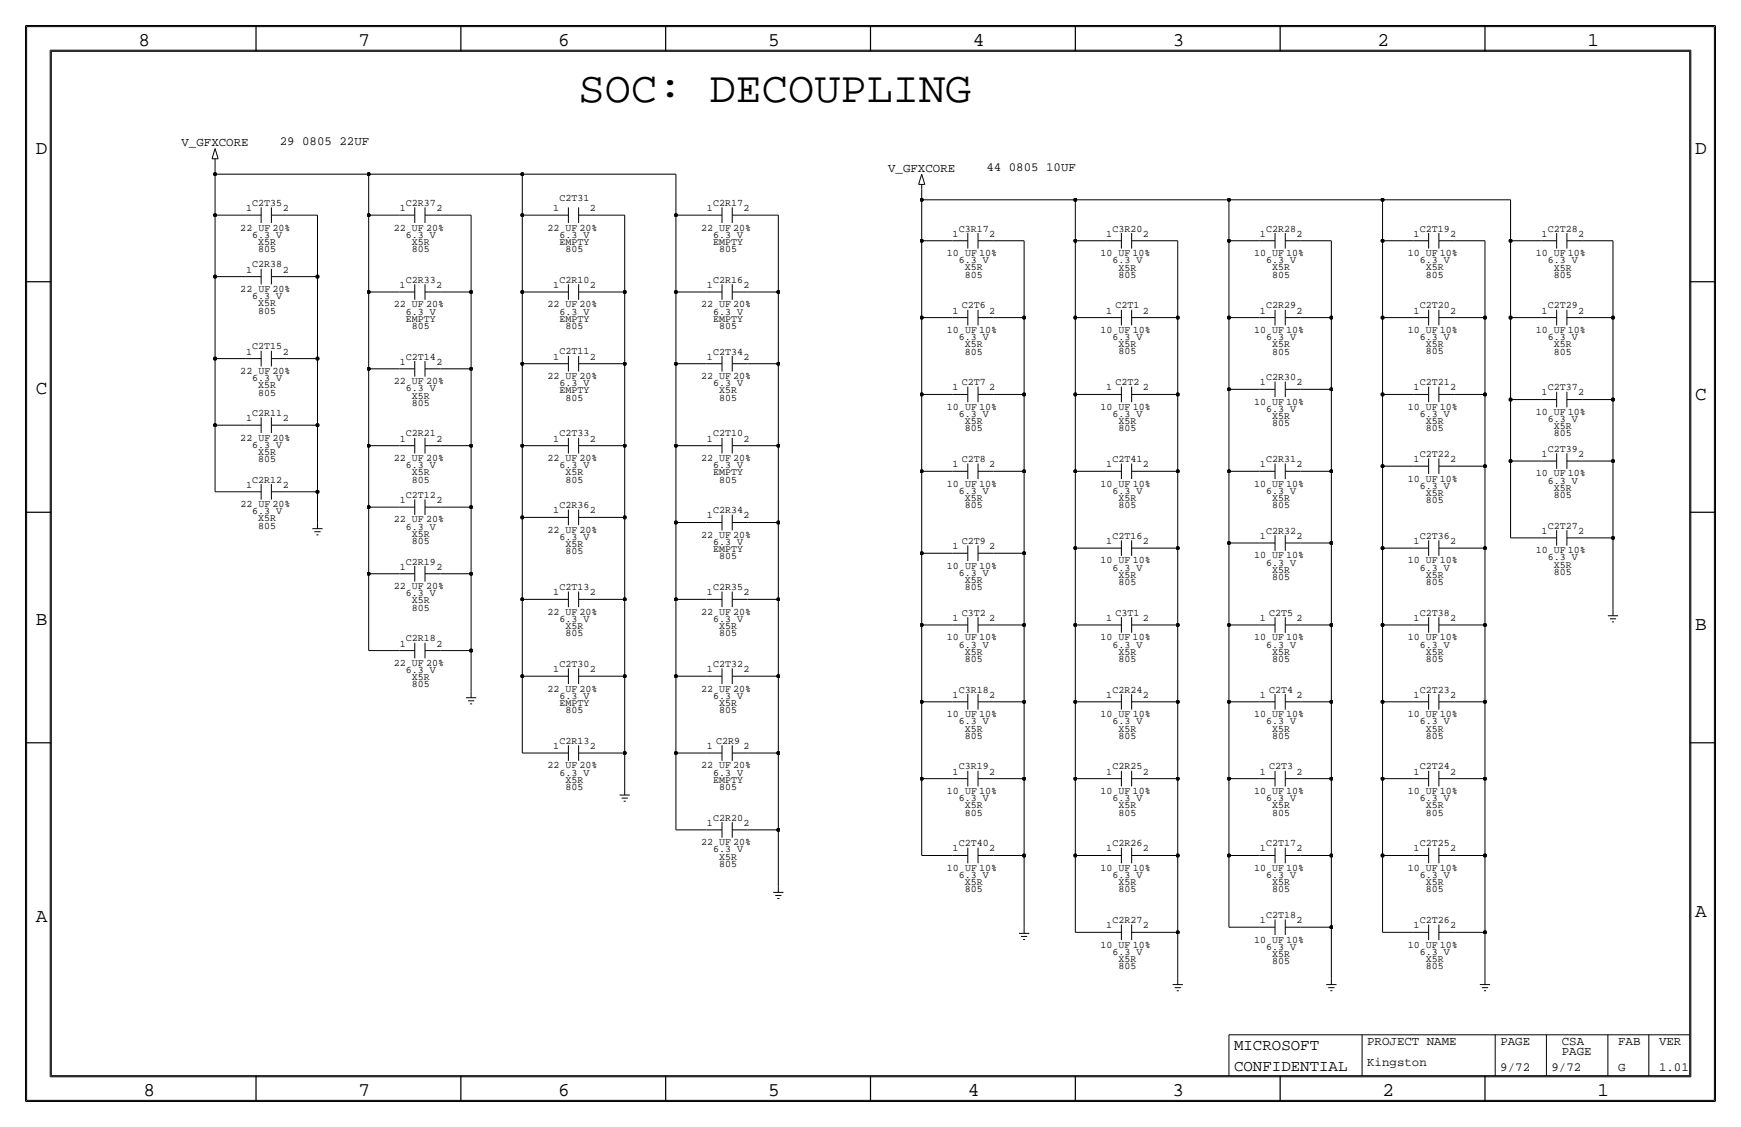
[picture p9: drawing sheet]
<svg xmlns="http://www.w3.org/2000/svg" width="432mm" height="279mm" viewBox="0 0 432 279" stroke-linecap="round" stroke-linejoin="round" font-family="sans-serif">
<!-- layer: Nets -->
<g fill="none" stroke="#000" stroke-width=".25">
<path d="M53.3 40.6v2.6zM53.3 43.2h38.1zM53.3 43.2v10.1zM53.3 53.3h7.7zM53.3 53.3v15.3zM71.1 53.3h7.6zM78.7 53.3v15.3zM91.4 53.3h7.7zM91.4 43.2v10.1zM91.4 53.3v19.1zM91.4 43.2h38.1zM109.2 53.3h7.6z"/>
<path d="M116.8 53.3v19.1zM129.5 53.3h7.7zM129.5 43.2h38.1zM129.5 43.2v10.1zM129.5 53.3v19.1zM147.3 53.3h7.6zM154.9 53.3v19.1zM167.6 53.3h7.7zM167.6 43.2v10.1zM167.6 53.3v19.1zM185.4 53.3h7.6zM193 53.3v19.1z"/>
<path d="M228.6 47v2.5zM228.6 49.5h38.1zM228.6 49.5v10.2zM228.6 59.7h7.6zM228.6 59.7v19zM246.4 59.7h7.6zM254 59.7v19zM266.7 49.5h38.1zM266.7 49.5v10.2zM266.7 59.7h7.6zM266.7 59.7v19zM284.5 59.7h7.6z"/>
<path d="M292.1 59.7v19zM304.8 59.7h7.6zM304.8 49.5h38.1zM304.8 49.5v10.2zM304.8 59.7v19zM322.6 59.7h7.6zM330.2 59.7v19zM342.9 59.7h7.6zM342.9 49.5h31.7zM342.9 49.5v10.2zM342.9 59.7v19zM360.7 59.7h7.6z"/>
<path d="M368.3 59.7v19zM374.6 59.7h7.7zM374.6 49.5v10.2zM374.6 59.7v19zM392.4 59.7h7.7zM400 59.7v19zM53.3 68.6v20.3zM53.3 68.6h7.7zM71.1 68.6h7.6zM78.7 68.6v20.3zM91.4 72.4h7.7zM91.4 72.4v19z"/>
<path d="M109.2 72.4h7.6zM116.8 72.4v19zM129.5 72.4h7.7zM129.5 72.4v17.8zM147.3 72.4h7.6zM154.9 72.4v17.8zM167.6 72.4h7.7zM167.6 72.4v17.8zM185.4 72.4h7.6zM193 72.4v17.8zM228.6 78.7h7.6zM228.6 78.7v19.1z"/>
<path d="M246.4 78.7h7.6zM254 78.7v19.1zM266.7 78.7h7.6zM266.7 78.7v19.1zM284.5 78.7h7.6zM292.1 78.7v19.1zM304.8 78.7h7.6zM304.8 78.7v17.8zM322.6 78.7h7.6zM330.2 78.7v17.8zM342.9 78.7h7.6zM342.9 78.7v19.1z"/>
<path d="M360.7 78.7h7.6zM368.3 78.7v19.1zM374.6 78.7h7.7zM374.6 78.7v20.4zM392.4 78.7h7.7zM400 78.7v20.4zM53.3 88.9h7.7zM53.3 88.9v16.5zM71.1 88.9h7.6zM78.7 88.9v16.5zM91.4 91.4h7.7zM91.4 91.4v19.1z"/>
<path d="M109.2 91.4h7.6zM116.8 91.4v19.1zM129.5 90.2h7.7zM129.5 90.2v20.3zM147.3 90.2h7.6zM154.9 90.2v20.3zM167.6 90.2h7.7zM167.6 90.2v20.3zM185.4 90.2h7.6zM193 90.2v20.3zM228.6 97.8h7.6zM228.6 97.8v19z"/>
<path d="M246.4 97.8h7.6zM254 97.8v19zM266.7 97.8h7.6zM266.7 97.8v19zM284.5 97.8h7.6zM292.1 97.8v19zM304.8 96.5h7.6zM304.8 96.5v20.3zM322.6 96.5h7.6zM330.2 96.5v20.3zM342.9 97.8h7.6zM342.9 97.8v17.8z"/>
<path d="M360.7 97.8h7.6zM368.3 97.8v17.8zM374.6 99.1h7.7zM374.6 99.1v15.2zM392.4 99.1h7.7zM400 99.1v15.2zM53.3 105.4v16.5zM53.3 105.4h7.7zM71.1 105.4h7.6zM78.7 105.4v16.5zM91.4 110.5h7.7zM91.4 110.5v15.2z"/>
<path d="M109.2 110.5h7.6zM116.8 110.5v15.2zM129.5 110.5h7.7zM129.5 110.5v17.8zM147.3 110.5h7.6zM154.9 110.5v17.8zM167.6 110.5h7.7zM167.6 110.5v19zM185.4 110.5h7.6zM193 110.5v19zM228.6 116.8h7.6zM228.6 116.8v20.4z"/>
<path d="M246.4 116.8h7.6zM254 116.8v20.4zM266.7 116.8h7.6zM266.7 116.8v19.1zM284.5 116.8h7.6zM292.1 116.8v19.1zM304.8 116.8h7.6zM304.8 116.8v17.8zM322.6 116.8h7.6zM330.2 116.8v17.8zM342.9 115.6h7.6zM342.9 115.6v20.3z"/>
<path d="M360.7 115.6h7.6zM368.3 115.6v20.3zM374.6 114.3h7.7zM374.6 114.3v19zM392.4 114.3h7.7zM400 114.3v19zM53.3 121.9h7.7zM71.1 121.9h7.6zM78.7 121.9v7.6zM91.4 125.7h7.7zM91.4 125.7v16.5zM109.2 125.7h7.6z"/>
<path d="M116.8 125.7v16.5zM129.5 128.3h7.7zM129.5 128.3v20.3zM147.3 128.3h7.6zM154.9 128.3v20.3zM167.6 129.5h7.7zM167.6 129.5v19.1zM185.4 129.5h7.6zM193 129.5v19.1zM228.6 137.2h7.6zM228.6 137.2v17.7zM246.4 137.2h7.6z"/>
<path d="M254 137.2v17.7zM266.7 135.9h7.6zM266.7 135.9v19zM284.5 135.9h7.6zM292.1 135.9v19zM304.8 134.6h7.6zM304.8 134.6v20.3zM322.6 134.6h7.6zM330.2 134.6v20.3zM342.9 135.9h7.6zM342.9 135.9v19zM360.7 135.9h7.6z"/>
<path d="M368.3 135.9v19zM374.6 133.3h7.7zM392.4 133.3h7.7zM400 133.3v17.8zM91.4 142.2h7.7zM91.4 142.2v19.1zM109.2 142.2h7.6zM116.8 142.2v19.1zM129.5 148.6h7.7zM129.5 148.6v19zM147.3 148.6h7.6zM154.9 148.6v19z"/>
<path d="M167.6 148.6h7.7zM167.6 148.6v19zM185.4 148.6h7.6zM193 148.6v19zM228.6 154.9h7.6zM228.6 154.9v19.1zM246.4 154.9h7.6zM254 154.9v19.1zM266.7 154.9h7.6zM266.7 154.9v19.1zM284.5 154.9h7.6zM292.1 154.9v19.1z"/>
<path d="M304.8 154.9h7.6zM304.8 154.9v19.1zM322.6 154.9h7.6zM330.2 154.9v19.1zM342.9 154.9h7.6zM342.9 154.9v19.1zM360.7 154.9h7.6zM368.3 154.9v19.1zM91.4 161.3h7.7zM109.2 161.3h7.6zM116.8 161.3v10.2zM129.5 167.6h7.7z"/>
<path d="M129.5 167.6v19.1zM147.3 167.6h7.6zM154.9 167.6v19.1zM167.6 167.6h7.7zM167.6 167.6v19.1zM185.4 167.6h7.6zM193 167.6v19.1zM228.6 174h7.6zM228.6 174v19zM246.4 174h7.6zM254 174v19zM266.7 174h7.6z"/>
<path d="M266.7 174v19zM284.5 174h7.6zM292.1 174v19zM304.8 174h7.6zM304.8 174v19zM322.6 174h7.6zM330.2 174v19zM342.9 174h7.6zM342.9 174v19zM360.7 174h7.6zM368.3 174v19zM129.5 186.7h7.7z"/>
<path d="M147.3 186.7h7.6zM154.9 186.7v8.9zM167.6 186.7h7.7zM167.6 186.7v19zM185.4 186.7h7.6zM193 186.7v19zM228.6 193h7.6zM228.6 193v19.1zM246.4 193h7.6zM254 193v19.1zM266.7 193h7.6zM266.7 193v19.1z"/>
<path d="M284.5 193h7.6zM292.1 193v19.1zM304.8 193h7.6zM304.8 193v19.1zM322.6 193h7.6zM330.2 193v19.1zM342.9 193h7.6zM342.9 193v19.1zM360.7 193h7.6zM368.3 193v19.1zM167.6 205.7h7.7zM185.4 205.7h7.6z"/>
<path d="M193 205.7v14zM228.6 212.1h7.6zM246.4 212.1h7.6zM254 212.1v17.8zM266.7 212.1h7.6zM266.7 212.1v19zM284.5 212.1h7.6zM292.1 212.1v19zM304.8 212.1h7.6zM304.8 212.1v17.8zM322.6 212.1h7.6zM330.2 212.1v17.8z"/>
<path d="M342.9 212.1h7.6zM342.9 212.1v19zM360.7 212.1h7.6zM368.3 212.1v19zM266.7 231.1h7.6zM284.5 231.1h7.6zM292.1 231.1v11.5zM304.8 229.9h7.6zM322.6 229.9h7.6zM330.2 229.9v12.7zM342.9 231.1h7.6zM360.7 231.1h7.6z"/>
<path d="M368.3 231.1v11.5z"/>
</g>
<g fill="#000" stroke="#000" stroke-width=".25">
<circle cx="53.3" cy="43.2" r=".41"/>
<circle cx="53.3" cy="53.3" r=".41"/>
<circle cx="91.4" cy="43.2" r=".41"/>
<circle cx="91.4" cy="53.3" r=".41"/>
<circle cx="129.5" cy="43.2" r=".41"/>
<circle cx="129.5" cy="53.3" r=".41"/>
<circle cx="167.6" cy="53.3" r=".41"/>
<circle cx="228.6" cy="59.7" r=".41"/>
<circle cx="228.6" cy="49.5" r=".41"/>
<circle cx="266.7" cy="49.5" r=".41"/>
<circle cx="266.7" cy="59.7" r=".41"/>
<circle cx="304.8" cy="49.5" r=".41"/>
<circle cx="304.8" cy="59.7" r=".41"/>
<circle cx="342.9" cy="49.5" r=".41"/>
<circle cx="342.9" cy="59.7" r=".41"/>
<circle cx="374.6" cy="59.7" r=".41"/>
<circle cx="53.3" cy="68.6" r=".41"/>
<circle cx="78.7" cy="68.6" r=".41"/>
<circle cx="91.4" cy="72.4" r=".41"/>
<circle cx="116.8" cy="72.4" r=".41"/>
<circle cx="129.5" cy="72.4" r=".41"/>
<circle cx="154.9" cy="72.4" r=".41"/>
<circle cx="167.6" cy="72.4" r=".41"/>
<circle cx="193" cy="72.4" r=".41"/>
<circle cx="228.6" cy="78.7" r=".41"/>
<circle cx="254" cy="78.7" r=".41"/>
<circle cx="266.7" cy="78.7" r=".41"/>
<circle cx="292.1" cy="78.7" r=".41"/>
<circle cx="304.8" cy="78.7" r=".41"/>
<circle cx="330.2" cy="78.7" r=".41"/>
<circle cx="342.9" cy="78.7" r=".41"/>
<circle cx="368.3" cy="78.7" r=".41"/>
<circle cx="374.6" cy="78.7" r=".41"/>
<circle cx="400" cy="78.7" r=".41"/>
<circle cx="53.3" cy="88.9" r=".41"/>
<circle cx="78.7" cy="88.9" r=".41"/>
<circle cx="91.4" cy="91.4" r=".41"/>
<circle cx="116.8" cy="91.4" r=".41"/>
<circle cx="129.5" cy="90.2" r=".41"/>
<circle cx="154.9" cy="90.2" r=".41"/>
<circle cx="167.6" cy="90.2" r=".41"/>
<circle cx="193" cy="90.2" r=".41"/>
<circle cx="228.6" cy="97.8" r=".41"/>
<circle cx="254" cy="97.8" r=".41"/>
<circle cx="266.7" cy="97.8" r=".41"/>
<circle cx="292.1" cy="97.8" r=".41"/>
<circle cx="304.8" cy="96.5" r=".41"/>
<circle cx="330.2" cy="96.5" r=".41"/>
<circle cx="342.9" cy="97.8" r=".41"/>
<circle cx="368.3" cy="97.8" r=".41"/>
<circle cx="374.6" cy="99.1" r=".41"/>
<circle cx="400" cy="99.1" r=".41"/>
<circle cx="53.3" cy="105.4" r=".41"/>
<circle cx="78.7" cy="105.4" r=".41"/>
<circle cx="91.4" cy="110.5" r=".41"/>
<circle cx="116.8" cy="110.5" r=".41"/>
<circle cx="129.5" cy="110.5" r=".41"/>
<circle cx="154.9" cy="110.5" r=".41"/>
<circle cx="167.6" cy="110.5" r=".41"/>
<circle cx="193" cy="110.5" r=".41"/>
<circle cx="228.6" cy="116.8" r=".41"/>
<circle cx="254" cy="116.8" r=".41"/>
<circle cx="266.7" cy="116.8" r=".41"/>
<circle cx="292.1" cy="116.8" r=".41"/>
<circle cx="304.8" cy="116.8" r=".41"/>
<circle cx="330.2" cy="116.8" r=".41"/>
<circle cx="342.9" cy="115.6" r=".41"/>
<circle cx="368.3" cy="115.6" r=".41"/>
<circle cx="374.6" cy="114.3" r=".41"/>
<circle cx="400" cy="114.3" r=".41"/>
<circle cx="78.7" cy="121.9" r=".41"/>
<circle cx="91.4" cy="125.7" r=".41"/>
<circle cx="116.8" cy="125.7" r=".41"/>
<circle cx="129.5" cy="128.3" r=".41"/>
<circle cx="154.9" cy="128.3" r=".41"/>
<circle cx="167.6" cy="129.5" r=".41"/>
<circle cx="193" cy="129.5" r=".41"/>
<circle cx="228.6" cy="137.2" r=".41"/>
<circle cx="254" cy="137.2" r=".41"/>
<circle cx="266.7" cy="135.9" r=".41"/>
<circle cx="292.1" cy="135.9" r=".41"/>
<circle cx="304.8" cy="134.6" r=".41"/>
<circle cx="330.2" cy="134.6" r=".41"/>
<circle cx="342.9" cy="135.9" r=".41"/>
<circle cx="368.3" cy="135.9" r=".41"/>
<circle cx="400" cy="133.4" r=".41"/>
<circle cx="91.4" cy="142.2" r=".41"/>
<circle cx="116.8" cy="142.2" r=".41"/>
<circle cx="129.5" cy="148.6" r=".41"/>
<circle cx="154.9" cy="148.6" r=".41"/>
<circle cx="167.6" cy="148.6" r=".41"/>
<circle cx="193" cy="148.6" r=".41"/>
<circle cx="228.6" cy="154.9" r=".41"/>
<circle cx="254" cy="154.9" r=".41"/>
<circle cx="266.7" cy="154.9" r=".41"/>
<circle cx="292.1" cy="154.9" r=".41"/>
<circle cx="304.8" cy="154.9" r=".41"/>
<circle cx="330.2" cy="154.9" r=".41"/>
<circle cx="342.9" cy="154.9" r=".41"/>
<circle cx="368.3" cy="154.9" r=".41"/>
<circle cx="116.8" cy="161.3" r=".41"/>
<circle cx="129.5" cy="167.6" r=".41"/>
<circle cx="154.9" cy="167.6" r=".41"/>
<circle cx="167.6" cy="167.6" r=".41"/>
<circle cx="193" cy="167.6" r=".41"/>
<circle cx="228.6" cy="174" r=".41"/>
<circle cx="254" cy="174" r=".41"/>
<circle cx="266.7" cy="174" r=".41"/>
<circle cx="292.1" cy="174" r=".41"/>
<circle cx="304.8" cy="174" r=".41"/>
<circle cx="330.2" cy="174" r=".41"/>
<circle cx="342.9" cy="174" r=".41"/>
<circle cx="368.3" cy="174" r=".41"/>
<circle cx="154.9" cy="186.7" r=".41"/>
<circle cx="167.6" cy="186.7" r=".41"/>
<circle cx="193" cy="186.7" r=".41"/>
<circle cx="228.6" cy="193" r=".41"/>
<circle cx="254" cy="193" r=".41"/>
<circle cx="266.7" cy="193" r=".41"/>
<circle cx="292.1" cy="193" r=".41"/>
<circle cx="304.8" cy="193" r=".41"/>
<circle cx="330.2" cy="193" r=".41"/>
<circle cx="342.9" cy="193" r=".41"/>
<circle cx="368.3" cy="193" r=".41"/>
<circle cx="193" cy="205.7" r=".41"/>
<circle cx="254" cy="212.1" r=".41"/>
<circle cx="266.7" cy="212.1" r=".41"/>
<circle cx="292.1" cy="212.1" r=".41"/>
<circle cx="304.8" cy="212.1" r=".41"/>
<circle cx="330.2" cy="212.1" r=".41"/>
<circle cx="342.9" cy="212.1" r=".41"/>
<circle cx="368.3" cy="212.1" r=".41"/>
<circle cx="292.1" cy="231.1" r=".41"/>
<circle cx="330.2" cy="229.9" r=".41"/>
<circle cx="368.3" cy="231.1" r=".41"/>
</g>
<!-- layer: Components -->
<g fill="none" stroke="#000" stroke-width=".25">
<path d="M52.6 39.4h1.5zM53.3 36.8l-.7 2.6zM53.3 39.4v1.2zM53.3 36.8l.8 2.6zM61 53.3h3.8zM64.8 51.4v3.9zM67.3 53.3h3.8zM67.3 51.4v3.9zM99.1 53.3h3.8zM102.9 51.4v3.9zM105.4 53.3h3.8zM105.4 51.4v3.9z"/>
<path d="M137.2 53.3h3.8zM141 51.4v3.9zM143.5 53.3h3.8zM143.5 51.4v3.9zM175.3 53.3h3.8zM179.1 51.4v3.9zM181.6 53.3h3.8zM181.6 51.4v3.9zM227.8 45.7h1.6zM228.6 43.2l-.8 2.5zM228.6 45.7v1.3zM228.6 43.2l.8 2.5z"/>
<path d="M236.2 59.7h3.8zM240 57.8v3.8zM242.6 59.7h3.8zM242.6 57.8v3.8zM274.3 59.7h3.8zM278.1 57.8v3.8zM280.7 59.7h3.8zM280.7 57.8v3.8zM312.4 59.7h3.8zM316.2 57.8v3.8zM318.8 59.7h3.8zM318.8 57.8v3.8z"/>
<path d="M350.5 59.7h3.8zM354.3 57.8v3.8zM356.9 59.7h3.8zM356.9 57.8v3.8zM382.3 59.7h3.8zM386.1 57.8v3.8zM388.6 59.7h3.8zM388.6 57.8v3.8zM61 68.6h3.8zM64.8 66.6v3.9zM67.3 68.6h3.8zM67.3 66.6v3.9z"/>
<path d="M99.1 72.4h3.8zM102.9 70.5v3.8zM105.4 72.4h3.8zM105.4 70.5v3.8zM137.2 72.4h3.8zM141 70.5v3.8zM143.5 72.4h3.8zM143.5 70.5v3.8zM175.3 72.4h3.8zM179.1 70.5v3.8zM181.6 72.4h3.8zM181.6 70.5v3.8z"/>
<path d="M236.2 78.7h3.8zM240 76.8v3.9zM242.6 78.7h3.8zM242.6 76.8v3.9zM274.3 78.7h3.8zM278.1 76.8v3.9zM280.7 78.7h3.8zM280.7 76.8v3.9zM312.4 78.7h3.8zM316.2 76.8v3.9zM318.8 78.7h3.8zM318.8 76.8v3.9z"/>
<path d="M350.5 78.7h3.8zM354.3 76.8v3.9zM356.9 78.7h3.8zM356.9 76.8v3.9zM382.3 78.7h3.8zM386.1 76.8v3.9zM388.6 78.7h3.8zM388.6 76.8v3.9zM61 88.9h3.8zM64.8 87v3.8zM67.3 88.9h3.8zM67.3 87v3.8z"/>
<path d="M99.1 91.4h3.8zM102.9 89.5v3.9zM105.4 91.4h3.8zM105.4 89.5v3.9zM137.2 90.2h3.8zM141 88.2v3.9zM143.5 90.2h3.8zM143.5 88.2v3.9zM175.3 90.2h3.8zM179.1 88.2v3.9zM181.6 90.2h3.8zM181.6 88.2v3.9z"/>
<path d="M236.2 97.8h3.8zM240 95.9v3.8zM242.6 97.8h3.8zM242.6 95.9v3.8zM274.3 97.8h3.8zM278.1 95.9v3.8zM280.7 97.8h3.8zM280.7 95.9v3.8zM312.4 96.5h3.8zM316.2 94.6v3.9zM318.8 96.5h3.8zM318.8 94.6v3.9z"/>
<path d="M350.5 97.8h3.8zM354.3 95.9v3.8zM356.9 97.8h3.8zM356.9 95.9v3.8zM382.3 99.1h3.8zM386.1 97.1v3.9zM388.6 99.1h3.8zM388.6 97.1v3.9zM61 105.4h3.8zM64.8 103.5v3.8zM64.8 120v3.9zM67.3 105.4h3.8z"/>
<path d="M67.3 103.5v3.8zM67.3 120v3.9zM99.1 110.5h3.8zM102.9 108.6v3.8zM105.4 110.5h3.8zM105.4 108.6v3.8zM137.2 110.5h3.8zM141 108.6v3.8zM143.5 110.5h3.8zM143.5 108.6v3.8zM175.3 110.5h3.8zM179.1 108.6v3.8z"/>
<path d="M181.6 110.5h3.8zM181.6 108.6v3.8zM236.2 116.8h3.8zM240 114.9v3.9zM242.6 116.8h3.8zM242.6 114.9v3.9zM274.3 116.8h3.8zM278.1 114.9v3.9zM280.7 116.8h3.8zM280.7 114.9v3.9zM312.4 116.8h3.8zM316.2 114.9v3.9z"/>
<path d="M318.8 116.8h3.8zM318.8 114.9v3.9zM350.5 115.6h3.8zM354.3 113.6v3.9zM356.9 115.6h3.8zM356.9 113.6v3.9zM382.3 114.3h3.8zM386.1 112.4v3.8zM388.6 114.3h3.8zM388.6 112.4v3.8zM61 121.9h3.8zM67.3 121.9h3.8z"/>
<path d="M77.5 131.1h2.5zM78 131.8h1.5zM78.5 132.6h.5zM78.7 129.5v1.6zM99.1 125.7h3.8zM102.9 123.8v3.9zM105.4 125.7h3.8zM105.4 123.8v3.9zM137.2 128.3h3.8zM141 126.3v3.9zM143.5 128.3h3.8zM143.5 126.3v3.9z"/>
<path d="M175.3 129.5h3.8zM179.1 127.6v3.9zM181.6 129.5h3.8zM181.6 127.6v3.9zM236.2 137.2h3.8zM240 135.2v3.9zM242.6 137.2h3.8zM242.6 135.2v3.9zM274.3 135.9h3.8zM278.1 134v3.8zM280.7 135.9h3.8zM280.7 134v3.8z"/>
<path d="M312.4 134.6h3.8zM316.2 132.7v3.9zM318.8 134.6h3.8zM318.8 132.7v3.9zM350.5 135.9h3.8zM354.3 134v3.8zM356.9 135.9h3.8zM356.9 134v3.8zM382.3 133.3h3.8zM386.1 131.4v3.9zM388.6 133.3h3.8zM388.6 131.4v3.9z"/>
<path d="M99.1 142.2h3.8zM102.9 140.3v3.9zM102.9 159.4v3.8zM105.4 142.2h3.8zM105.4 140.3v3.9zM105.4 159.4v3.8zM137.2 148.6h3.8zM141 146.7v3.8zM143.5 148.6h3.8zM143.5 146.7v3.8zM175.3 148.6h3.8zM179.1 146.7v3.8z"/>
<path d="M181.6 148.6h3.8zM181.6 146.7v3.8zM236.2 154.9h3.8zM240 153v3.9zM242.6 154.9h3.8zM242.6 153v3.9zM274.3 154.9h3.8zM278.1 153v3.9zM280.7 154.9h3.8zM280.7 153v3.9zM312.4 154.9h3.8zM316.2 153v3.9z"/>
<path d="M318.8 154.9h3.8zM318.8 153v3.9zM350.5 154.9h3.8zM354.3 153v3.9zM356.9 154.9h3.8zM356.9 153v3.9zM398.8 152.7h2.5zM399.3 153.4h1.5zM399.8 154.2h.5zM400.1 151.1v1.6zM99.1 161.3h3.8zM105.4 161.3h3.8z"/>
<path d="M115.6 173h2.5zM116.1 173.7h1.5zM116.6 174.5h.5zM116.8 171.5v1.5zM137.2 167.6h3.8zM141 165.7v3.9zM143.5 167.6h3.8zM143.5 165.7v3.9zM175.3 167.6h3.8zM179.1 165.7v3.9zM181.6 167.6h3.8zM181.6 165.7v3.9z"/>
<path d="M236.2 174h3.8zM240 172.1v3.8zM242.6 174h3.8zM242.6 172.1v3.8zM274.3 174h3.8zM278.1 172.1v3.8zM280.7 174h3.8zM280.7 172.1v3.8zM312.4 174h3.8zM316.2 172.1v3.8zM318.8 174h3.8zM318.8 172.1v3.8z"/>
<path d="M350.5 174h3.8zM354.3 172.1v3.8zM356.9 174h3.8zM356.9 172.1v3.8zM137.2 186.7h3.8zM141 184.8v3.8zM143.5 186.7h3.8zM143.5 184.8v3.8zM153.7 197.1h2.5zM154.2 197.9h1.5zM154.7 198.6h.5zM154.9 195.6v1.5z"/>
<path d="M175.3 186.7h3.8zM179.1 184.8v3.8zM181.6 186.7h3.8zM181.6 184.8v3.8zM236.2 193h3.8zM240 191.1v3.9zM242.6 193h3.8zM242.6 191.1v3.9zM274.3 193h3.8zM278.1 191.1v3.9zM280.7 193h3.8zM280.7 191.1v3.9z"/>
<path d="M312.4 193h3.8zM316.2 191.1v3.9zM318.8 193h3.8zM318.8 191.1v3.9zM350.5 193h3.8zM354.3 191.1v3.9zM356.9 193h3.8zM356.9 191.1v3.9zM175.3 205.7h3.8zM179.1 203.8v3.9zM181.6 205.7h3.8zM181.6 203.8v3.9z"/>
<path d="M193 219.7v1.5zM236.2 212.1h3.8zM240 210.2v3.8zM242.6 212.1h3.8zM242.6 210.2v3.8zM274.3 212.1h3.8zM278.1 210.2v3.8zM280.7 212.1h3.8zM280.7 210.2v3.8zM312.4 212.1h3.8zM316.2 210.2v3.8zM318.8 212.1h3.8z"/>
<path d="M318.8 210.2v3.8zM350.5 212.1h3.8zM354.3 210.2v3.8zM356.9 212.1h3.8zM356.9 210.2v3.8zM191.8 221.2h2.5zM192.3 222h1.5zM192.8 222.8h.5zM252.7 231.4h2.6zM253.2 232.2h1.6zM253.7 232.9h.6zM254 229.9v1.5z"/>
<path d="M274.3 231.1h3.8zM278.1 229.2v3.9zM280.7 231.1h3.8zM280.7 229.2v3.9zM312.4 229.9h3.8zM316.2 227.9v3.9zM318.8 229.9h3.8zM318.8 227.9v3.9zM350.5 231.1h3.8zM354.3 229.2v3.9zM356.9 231.1h3.8zM356.9 229.2v3.9z"/>
<path d="M290.8 244.1h2.6zM291.3 244.9h1.6zM291.8 245.6h.6zM292.1 242.6v1.5zM328.9 244.1h2.6zM329.4 244.9h1.6zM329.9 245.6h.6zM330.2 242.6v1.5zM367 244.1h2.6zM367.5 244.9h1.6zM368 245.6h.6zM368.3 242.6v1.5z"/>
</g>
<!-- layer: Page Border and Title Block -->
<g fill="none" stroke="#000" stroke-width=".3">
<path d="M6.4 6.3h419.1zM6.4 6.3v266.7zM12.7 12.7h406.4zM12.7 12.7v254zM63.5 6.3v6.4zM114.3 6.3v6.4zM165.1 6.3v6.4zM215.9 6.3v6.4zM266.7 6.3v6.4zM317.5 6.3v6.4zM368.3 6.3v6.4zM419.1 12.7v254z"/>
<path d="M425.5 6.3v266.7zM6.4 69.8h6.3zM419.1 69.8h6.4zM6.4 127h6.3zM419.1 127h6.4zM6.4 184.1h6.3zM419.1 184.1h6.4zM6.4 273h419.1zM12.7 266.7h406.4zM63.5 266.7v6.3zM114.3 266.7v6.3zM165.1 266.7v6.3z"/>
<path d="M215.9 266.7v6.3zM266.7 266.7v6.3zM317.5 266.7v6.3zM368.3 266.7v6.3z"/>
</g>
<g fill="none" stroke="#000" stroke-width=".25">
<path d="M6.6 6.6h418.6zM6.6 6.6v266.2zM12.4 12.4v254.6zM12.4 12.4h407zM419.4 12.4v254.6zM425.2 6.6v266.2zM304.8 256.5v10.2zM304.8 256.5h114.3zM337.8 256.5v10.2zM370.8 256.5v10.2zM383.5 256.5v10.2zM398.8 256.5v10.2z"/>
<path d="M408.9 256.5v10.2zM6.6 272.8h418.6zM12.4 267h407z"/>
</g>
<text font-size="10.8" x="143.5" y="25.4">SOC: DECOUPLING</text>
<g font-size="4.8">
<text x="34.3" y="11.4">8</text>
<text x="88.9" y="11.4">7</text>
<text x="138.5" y="11.4">6</text>
<text x="190.5" y="11.4">5</text>
<text x="241.3" y="11.4">4</text>
<text x="290.8" y="11.4">3</text>
<text x="341.6" y="11.4">2</text>
<text x="393.7" y="11.4">1</text>
<text x="8.9" y="38.1">D</text>
<text x="420.4" y="38.1">D</text>
<text x="8.9" y="97.8">C</text>
<text x="420.4" y="99.1">C</text>
<text x="8.9" y="154.9">B</text>
<text x="420.4" y="156.2">B</text>
<text x="420.4" y="227.3">A</text>
<text x="8.9" y="228.6">A</text>
<text x="35.6" y="271.8">8</text>
<text x="88.9" y="271.8">7</text>
<text x="138.4" y="271.8">6</text>
<text x="190.5" y="271.8">5</text>
<text x="240" y="271.8">4</text>
<text x="290.8" y="271.8">3</text>
<text x="342.9" y="271.8">2</text>
<text x="396.2" y="271.8">1</text>
</g>
<g font-size="3.9">
<text x="306.1" y="260.4">MICROSOFT</text>
<text x="306.1" y="265.4">CONFIDENTIAL</text>
</g>
<g font-size="3.1">
<text x="69.4" y="36">29 0805 22UF</text>
<text x="45" y="36.2">V_GFXCORE</text>
<text x="220.3" y="42.5">V_GFXCORE</text>
<text x="244.7" y="42.3">44 0805 10UF</text>
<text x="339.1" y="259.1">PROJECT NAME</text>
<text x="372.1" y="259.1">PAGE</text>
<text x="387.4" y="259.1">CSA</text>
<text x="387.4" y="261.6">PAGE</text>
<text x="401.3" y="259.1">FAB</text>
<text x="411.5" y="259.1">VER</text>
<text x="339.1" y="264.2">Kingston</text>
<text x="372.1" y="265.4">9/72</text>
<text x="384.8" y="265.4">9/72</text>
<text x="401.3" y="265.4">G</text>
<text x="411.5" y="265.4">1.01</text>
</g>
<g font-size="2.5">
<text x="61" y="52.3">1</text>
<text x="62.6" y="51.1">C2T35</text>
<text x="70.1" y="52.3">2</text>
<text x="99.1" y="52.3">1</text>
<text x="100.7" y="51.1">C2R37</text>
<text x="108.2" y="52.3">2</text>
<text x="137.2" y="52.3">1</text>
<text x="138.8" y="49.8">C2T31</text>
<text x="146.3" y="52.3">2</text>
<text x="175.3" y="52.3">1</text>
<text x="176.9" y="51.1">C2R17</text>
<text x="184.4" y="52.3">2</text>
<text x="59.6" y="57.2">22 UF 20%</text>
<text x="62.6" y="58.9">6.3 V</text>
<text x="97.7" y="57.2">22 UF 20%</text>
<text x="100.7" y="58.9">6.3 V</text>
<text x="135.8" y="57.2">22 UF 20%</text>
<text x="138.8" y="58.9">6.3 V</text>
<text x="173.9" y="57.2">22 UF 20%</text>
<text x="176.9" y="58.9">6.3 V</text>
<text x="236.3" y="58.7">1</text>
<text x="237.8" y="57.4">C3R17</text>
<text x="245.4" y="58.7">2</text>
<text x="274.4" y="58.7">1</text>
<text x="275.9" y="57.4">C3R20</text>
<text x="283.5" y="58.7">2</text>
<text x="312.5" y="58.7">1</text>
<text x="314" y="57.4">C2R28</text>
<text x="321.6" y="58.7">2</text>
<text x="350.6" y="58.7">1</text>
<text x="352.1" y="57.4">C2T19</text>
<text x="359.7" y="58.7">2</text>
<text x="382.3" y="58.7">1</text>
<text x="383.9" y="57.4">C2T28</text>
<text x="391.4" y="58.7">2</text>
<text x="64.1" y="60.7">X5R</text>
<text x="64.1" y="62.5">805</text>
<text x="102.2" y="60.7">X5R</text>
<text x="102.2" y="62.5">805</text>
<text x="138.8" y="60.7">EMPTY</text>
<text x="140.3" y="62.5">805</text>
<text x="176.9" y="60.7">EMPTY</text>
<text x="178.4" y="62.5">805</text>
<text x="234.9" y="63.5">10 UF 10%</text>
<text x="237.8" y="65.3">6.3 V</text>
<text x="273" y="63.5">10 UF 10%</text>
<text x="275.9" y="65.3">6.3 V</text>
<text x="311.1" y="63.5">10 UF 10%</text>
<text x="314" y="65.3">6.3 V</text>
<text x="349.2" y="63.5">10 UF 10%</text>
<text x="352.1" y="65.3">6.3 V</text>
<text x="380.9" y="63.5">10 UF 10%</text>
<text x="383.9" y="65.3">6.3 V</text>
<text x="61" y="67.6">1</text>
<text x="62.6" y="66.3">C2R38</text>
<text x="70.1" y="67.6">2</text>
<text x="99.1" y="71.4">1</text>
<text x="100.7" y="70.1">C2R33</text>
<text x="108.2" y="71.4">2</text>
<text x="137.2" y="71.4">1</text>
<text x="138.8" y="70.1">C2R10</text>
<text x="146.3" y="71.4">2</text>
<text x="175.3" y="71.4">1</text>
<text x="176.9" y="70.1">C2R16</text>
<text x="184.4" y="71.4">2</text>
<text x="239.3" y="67.1">X5R</text>
<text x="239.3" y="68.8">805</text>
<text x="277.4" y="67.1">X5R</text>
<text x="277.4" y="68.8">805</text>
<text x="315.5" y="68.8">805</text>
<text x="315.5" y="67.1">X5R</text>
<text x="353.6" y="68.8">805</text>
<text x="353.6" y="67.1">X5R</text>
<text x="385.4" y="67.1">X5R</text>
<text x="385.4" y="68.8">805</text>
<text x="59.6" y="72.4">22 UF 20%</text>
<text x="62.6" y="74.2">6.3 V</text>
<text x="64.1" y="76">X5R</text>
<text x="64.1" y="77.7">805</text>
<text x="97.7" y="76.2">22 UF 20%</text>
<text x="100.7" y="78">6.3 V</text>
<text x="135.8" y="76.2">22 UF 20%</text>
<text x="138.8" y="78">6.3 V</text>
<text x="173.9" y="76.2">22 UF 20%</text>
<text x="176.9" y="78">6.3 V</text>
<text x="236.3" y="77.7">1</text>
<text x="238.6" y="76.5">C2T6</text>
<text x="245.4" y="77.7">2</text>
<text x="274.4" y="77.7">1</text>
<text x="276.7" y="76.5">C2T1</text>
<text x="283.5" y="77.7">2</text>
<text x="312.5" y="77.7">1</text>
<text x="314" y="76.5">C2R29</text>
<text x="321.6" y="77.7">2</text>
<text x="350.6" y="77.7">1</text>
<text x="352.1" y="76.5">C2T20</text>
<text x="359.7" y="77.7">2</text>
<text x="382.3" y="77.7">1</text>
<text x="383.9" y="76.5">C2T29</text>
<text x="391.4" y="77.7">2</text>
<text x="100.7" y="79.8">EMPTY</text>
<text x="102.2" y="81.5">805</text>
<text x="138.8" y="79.8">EMPTY</text>
<text x="140.3" y="81.5">805</text>
<text x="176.9" y="79.8">EMPTY</text>
<text x="178.4" y="81.5">805</text>
<text x="234.9" y="82.6">10 UF 10%</text>
<text x="273" y="82.5">10 UF 10%</text>
<text x="311.1" y="82.6">10 UF 10%</text>
<text x="349.2" y="82.5">10 UF 10%</text>
<text x="380.9" y="82.6">10 UF 10%</text>
<text x="61" y="87.9">1</text>
<text x="62.6" y="86.6">C2T15</text>
<text x="70.1" y="87.9">2</text>
<text x="100.7" y="89.2">C2T14</text>
<text x="137.2" y="89.2">1</text>
<text x="138.8" y="87.9">C2T11</text>
<text x="146.3" y="89.2">2</text>
<text x="175.3" y="89.2">1</text>
<text x="176.9" y="87.9">C2T34</text>
<text x="184.4" y="89.2">2</text>
<text x="237.8" y="84.3">6.3 V</text>
<text x="239.3" y="86.1">X5R</text>
<text x="239.3" y="87.9">805</text>
<text x="275.9" y="84.3">6.3 V</text>
<text x="277.4" y="87.9">805</text>
<text x="277.4" y="86.1">X5R</text>
<text x="314" y="84.3">6.3 V</text>
<text x="315.5" y="86.1">X5R</text>
<text x="315.5" y="87.9">805</text>
<text x="352.1" y="84.3">6.3 V</text>
<text x="353.6" y="87.9">805</text>
<text x="353.6" y="86.1">X5R</text>
<text x="383.9" y="84.3">6.3 V</text>
<text x="385.4" y="86.1">X5R</text>
<text x="385.4" y="87.9">805</text>
<text x="59.6" y="92.7">22 UF 20%</text>
<text x="62.6" y="94.5">6.3 V</text>
<text x="97.7" y="95.3">22 UF 20%</text>
<text x="99.1" y="90.4">1</text>
<text x="108.2" y="90.4">2</text>
<text x="135.8" y="94">22 UF 20%</text>
<text x="138.8" y="95.8">6.3 V</text>
<text x="173.9" y="94">22 UF 20%</text>
<text x="176.9" y="95.8">6.3 V</text>
<text x="238.6" y="95.5">C2T7</text>
<text x="276.7" y="95.5">C2T2</text>
<text x="312.5" y="95.5">1</text>
<text x="314" y="94.2">C2R30</text>
<text x="321.6" y="95.5">2</text>
<text x="352.1" y="95.5">C2T21</text>
<text x="64.1" y="96.3">X5R</text>
<text x="64.1" y="98.1">805</text>
<text x="100.7" y="97">6.3 V</text>
<text x="102.2" y="98.8">X5R</text>
<text x="102.2" y="100.6">805</text>
<text x="138.8" y="97.5">EMPTY</text>
<text x="140.3" y="99.3">805</text>
<text x="178.4" y="97.5">X5R</text>
<text x="178.4" y="99.3">805</text>
<text x="234.9" y="101.6">10 UF 10%</text>
<text x="236.3" y="96.8">1</text>
<text x="245.4" y="96.8">2</text>
<text x="273" y="101.6">10 UF 10%</text>
<text x="274.4" y="96.8">1</text>
<text x="283.5" y="96.8">2</text>
<text x="311.1" y="100.3">10 UF 10%</text>
<text x="349.2" y="101.6">10 UF 10%</text>
<text x="350.6" y="96.8">1</text>
<text x="359.7" y="96.8">2</text>
<text x="382.3" y="98">1</text>
<text x="383.9" y="96.8">C2T37</text>
<text x="391.4" y="98">2</text>
<text x="61" y="104.4">1</text>
<text x="62.6" y="103.1">C2R11</text>
<text x="70.1" y="104.4">2</text>
<text x="237.8" y="103.4">6.3 V</text>
<text x="239.3" y="105.2">X5R</text>
<text x="239.3" y="106.9">805</text>
<text x="275.9" y="103.4">6.3 V</text>
<text x="277.4" y="105.2">X5R</text>
<text x="277.4" y="106.9">805</text>
<text x="314" y="102.1">6.3 V</text>
<text x="315.5" y="103.9">X5R</text>
<text x="315.5" y="105.7">805</text>
<text x="352.1" y="103.4">6.3 V</text>
<text x="353.6" y="105.2">X5R</text>
<text x="353.6" y="106.9">805</text>
<text x="380.9" y="102.9">10 UF 10%</text>
<text x="383.9" y="104.7">6.3 V</text>
<text x="385.4" y="106.4">X5R</text>
<text x="59.6" y="109.2">22 UF 20%</text>
<text x="62.6" y="111">6.3 V</text>
<text x="64.1" y="112.8">X5R</text>
<text x="99.1" y="109.5">1</text>
<text x="100.7" y="108.2">C2R21</text>
<text x="108.2" y="109.5">2</text>
<text x="137.2" y="109.5">1</text>
<text x="138.8" y="108.2">C2T33</text>
<text x="146.3" y="109.5">2</text>
<text x="175.3" y="109.5">1</text>
<text x="176.9" y="108.2">C2T10</text>
<text x="184.4" y="109.5">2</text>
<text x="352.1" y="113.3">C2T22</text>
<text x="382.3" y="113.3">1</text>
<text x="383.9" y="112">C2T39</text>
<text x="385.4" y="108.2">805</text>
<text x="391.4" y="113.3">2</text>
<text x="62.6" y="119.6">C2R12</text>
<text x="64.1" y="114.6">805</text>
<text x="97.7" y="114.3">22 UF 20%</text>
<text x="100.7" y="116.1">6.3 V</text>
<text x="102.2" y="117.9">X5R</text>
<text x="102.2" y="119.6">805</text>
<text x="135.8" y="114.3">22 UF 20%</text>
<text x="138.8" y="116.1">6.3 V</text>
<text x="140.3" y="117.9">X5R</text>
<text x="140.3" y="119.6">805</text>
<text x="173.9" y="114.3">22 UF 20%</text>
<text x="176.9" y="117.9">EMPTY</text>
<text x="176.9" y="116.1">6.3 V</text>
<text x="178.4" y="119.6">805</text>
<text x="236.3" y="115.8">1</text>
<text x="238.6" y="114.6">C2T8</text>
<text x="245.4" y="115.8">2</text>
<text x="274.4" y="115.8">1</text>
<text x="275.9" y="114.6">C2T41</text>
<text x="283.5" y="115.8">2</text>
<text x="312.5" y="115.8">1</text>
<text x="314" y="114.6">C2R31</text>
<text x="321.6" y="115.8">2</text>
<text x="349.2" y="119.4">10 UF 10%</text>
<text x="350.6" y="114.6">1</text>
<text x="359.7" y="114.6">2</text>
<text x="380.9" y="118.1">10 UF 10%</text>
<text x="383.9" y="119.9">6.3 V</text>
<text x="59.6" y="125.7">22 UF 20%</text>
<text x="61" y="120.9">1</text>
<text x="70.1" y="120.9">2</text>
<text x="99.1" y="124.7">1</text>
<text x="100.7" y="123.5">C2T12</text>
<text x="108.2" y="124.7">2</text>
<text x="138.8" y="126">C2R36</text>
<text x="234.9" y="120.7">10 UF 10%</text>
<text x="237.8" y="122.4">6.3 V</text>
<text x="239.3" y="124.2">X5R</text>
<text x="239.3" y="126">805</text>
<text x="273" y="120.7">10 UF 10%</text>
<text x="275.9" y="122.4">6.3 V</text>
<text x="277.4" y="124.2">X5R</text>
<text x="277.4" y="126">805</text>
<text x="311.1" y="120.7">10 UF 10%</text>
<text x="314" y="122.4">6.3 V</text>
<text x="315.5" y="126">805</text>
<text x="315.5" y="124.2">X5R</text>
<text x="352.1" y="121.2">6.3 V</text>
<text x="353.6" y="122.9">X5R</text>
<text x="353.6" y="124.7">805</text>
<text x="385.4" y="121.7">X5R</text>
<text x="385.4" y="123.4">805</text>
<text x="62.6" y="127.5">6.3 V</text>
<text x="64.1" y="129.3">X5R</text>
<text x="64.1" y="131.1">805</text>
<text x="97.7" y="129.5">22 UF 20%</text>
<text x="100.7" y="131.3">6.3 V</text>
<text x="137.2" y="127.3">1</text>
<text x="146.3" y="127.3">2</text>
<text x="175.3" y="128.5">1</text>
<text x="176.9" y="127.3">C2R34</text>
<text x="184.4" y="128.5">2</text>
<text x="383.9" y="131.1">C2T27</text>
<text x="102.2" y="133.1">X5R</text>
<text x="102.2" y="134.9">805</text>
<text x="135.8" y="132.1">22 UF 20%</text>
<text x="138.8" y="133.9">6.3 V</text>
<text x="140.3" y="135.6">X5R</text>
<text x="140.3" y="137.4">805</text>
<text x="173.9" y="133.4">22 UF 20%</text>
<text x="176.9" y="135.1">6.3 V</text>
<text x="176.9" y="136.9">EMPTY</text>
<text x="236.3" y="136.1">1</text>
<text x="238.6" y="134.9">C2T9</text>
<text x="245.4" y="136.1">2</text>
<text x="274.4" y="134.9">1</text>
<text x="275.9" y="133.6">C2T16</text>
<text x="283.5" y="134.9">2</text>
<text x="312.5" y="133.6">1</text>
<text x="314" y="132.3">C2R32</text>
<text x="321.6" y="133.6">2</text>
<text x="350.6" y="134.9">1</text>
<text x="352.1" y="133.6">C2T36</text>
<text x="359.7" y="134.9">2</text>
<text x="380.9" y="137.2">10 UF 10%</text>
<text x="382.3" y="132.3">1</text>
<text x="391.4" y="132.3">2</text>
<text x="99.1" y="141.2">1</text>
<text x="100.7" y="140">C2R19</text>
<text x="108.2" y="141.2">2</text>
<text x="178.4" y="138.7">805</text>
<text x="234.9" y="141">10 UF 10%</text>
<text x="237.8" y="142.8">6.3 V</text>
<text x="273" y="139.7">10 UF 10%</text>
<text x="275.9" y="141.5">6.3 V</text>
<text x="277.4" y="143.3">X5R</text>
<text x="311.1" y="138.4">10 UF 10%</text>
<text x="314" y="140.2">6.3 V</text>
<text x="315.5" y="142">X5R</text>
<text x="315.5" y="143.8">805</text>
<text x="349.2" y="139.7">10 UF 10%</text>
<text x="352.1" y="141.5">6.3 V</text>
<text x="353.6" y="143.3">X5R</text>
<text x="383.9" y="138.9">6.3 V</text>
<text x="385.4" y="140.7">X5R</text>
<text x="385.4" y="142.5">805</text>
<text x="97.7" y="146.1">22 UF 20%</text>
<text x="100.7" y="147.8">6.3 V</text>
<text x="102.2" y="149.6">X5R</text>
<text x="137.2" y="147.6">1</text>
<text x="138.8" y="146.3">C2T13</text>
<text x="146.3" y="147.6">2</text>
<text x="175.3" y="147.6">1</text>
<text x="176.9" y="146.3">C2R35</text>
<text x="184.4" y="147.6">2</text>
<text x="239.3" y="144.5">X5R</text>
<text x="239.3" y="146.3">805</text>
<text x="277.4" y="145">805</text>
<text x="353.6" y="145">805</text>
<text x="102.2" y="151.4">805</text>
<text x="135.8" y="152.4">22 UF 20%</text>
<text x="138.8" y="154.2">6.3 V</text>
<text x="140.3" y="156">X5R</text>
<text x="173.9" y="152.4">22 UF 20%</text>
<text x="176.9" y="154.2">6.3 V</text>
<text x="178.4" y="156">X5R</text>
<text x="236.3" y="153.9">1</text>
<text x="238.6" y="152.7">C3T2</text>
<text x="245.4" y="153.9">2</text>
<text x="274.4" y="153.9">1</text>
<text x="276.7" y="152.7">C3T1</text>
<text x="283.5" y="153.9">2</text>
<text x="312.5" y="153.9">1</text>
<text x="314.8" y="152.7">C2T5</text>
<text x="321.6" y="153.9">2</text>
<text x="350.6" y="153.9">1</text>
<text x="352.1" y="152.7">C2T38</text>
<text x="359.7" y="153.9">2</text>
<text x="99.1" y="160.3">1</text>
<text x="100.7" y="159">C2R18</text>
<text x="108.2" y="160.3">2</text>
<text x="140.3" y="157.7">805</text>
<text x="178.4" y="157.7">805</text>
<text x="234.9" y="158.8">10 UF 10%</text>
<text x="237.8" y="160.5">6.3 V</text>
<text x="273" y="158.7">10 UF 10%</text>
<text x="275.9" y="160.5">6.3 V</text>
<text x="311.1" y="158.8">10 UF 10%</text>
<text x="314" y="160.5">6.3 V</text>
<text x="349.2" y="158.8">10 UF 10%</text>
<text x="352.1" y="160.5">6.3 V</text>
<text x="97.7" y="165.1">22 UF 20%</text>
<text x="100.7" y="166.9">6.3 V</text>
<text x="137.2" y="166.6">1</text>
<text x="138.8" y="165.4">C2T30</text>
<text x="146.3" y="166.6">2</text>
<text x="175.3" y="166.6">1</text>
<text x="176.9" y="165.4">C2T32</text>
<text x="184.4" y="166.6">2</text>
<text x="239.3" y="162.3">X5R</text>
<text x="239.3" y="164.1">805</text>
<text x="277.4" y="162.3">X5R</text>
<text x="277.4" y="164.1">805</text>
<text x="315.5" y="162.3">X5R</text>
<text x="315.5" y="164.1">805</text>
<text x="353.6" y="164.1">805</text>
<text x="353.6" y="162.3">X5R</text>
<text x="102.2" y="168.7">X5R</text>
<text x="102.2" y="170.4">805</text>
<text x="135.8" y="171.5">22 UF 20%</text>
<text x="138.8" y="173.2">6.3 V</text>
<text x="173.9" y="171.5">22 UF 20%</text>
<text x="176.9" y="173.2">6.3 V</text>
<text x="236.3" y="173">1</text>
<text x="237.8" y="171.7">C3R18</text>
<text x="245.4" y="173">2</text>
<text x="274.4" y="173">1</text>
<text x="275.9" y="171.7">C2R24</text>
<text x="283.5" y="173">2</text>
<text x="312.5" y="173">1</text>
<text x="314.8" y="171.7">C2T4</text>
<text x="321.6" y="173">2</text>
<text x="350.6" y="173">1</text>
<text x="352.1" y="171.7">C2T23</text>
<text x="359.7" y="173">2</text>
<text x="138.8" y="175">EMPTY</text>
<text x="140.3" y="176.8">805</text>
<text x="178.4" y="175">X5R</text>
<text x="178.4" y="176.8">805</text>
<text x="234.9" y="177.8">10 UF 10%</text>
<text x="237.8" y="179.6">6.3 V</text>
<text x="273" y="177.8">10 UF 10%</text>
<text x="275.9" y="179.6">6.3 V</text>
<text x="311.1" y="177.8">10 UF 10%</text>
<text x="314" y="179.6">6.3 V</text>
<text x="349.2" y="177.8">10 UF 10%</text>
<text x="352.1" y="179.6">6.3 V</text>
<text x="137.2" y="185.7">1</text>
<text x="138.8" y="184.4">C2R13</text>
<text x="146.3" y="185.7">2</text>
<text x="175.3" y="185.7">1</text>
<text x="177.6" y="184.4">C2R9</text>
<text x="184.4" y="185.7">2</text>
<text x="239.3" y="183.1">805</text>
<text x="239.3" y="181.4">X5R</text>
<text x="277.4" y="183.1">805</text>
<text x="277.4" y="181.4">X5R</text>
<text x="315.5" y="181.4">X5R</text>
<text x="315.5" y="183.1">805</text>
<text x="353.6" y="183.1">805</text>
<text x="353.6" y="181.4">X5R</text>
<text x="135.8" y="190.5">22 UF 20%</text>
<text x="173.9" y="190.5">22 UF 20%</text>
<text x="237.8" y="190.8">C3R19</text>
<text x="275.9" y="190.8">C2R25</text>
<text x="314.8" y="190.8">C2T3</text>
<text x="352.1" y="190.8">C2T24</text>
<text x="138.8" y="192.3">6.3 V</text>
<text x="140.3" y="194.1">X5R</text>
<text x="140.3" y="195.8">805</text>
<text x="176.9" y="194.1">EMPTY</text>
<text x="176.9" y="192.3">6.3 V</text>
<text x="178.4" y="195.8">805</text>
<text x="234.9" y="196.9">10 UF 10%</text>
<text x="236.3" y="192">1</text>
<text x="245.4" y="192">2</text>
<text x="273" y="196.9">10 UF 10%</text>
<text x="274.4" y="192">1</text>
<text x="283.5" y="192">2</text>
<text x="311.1" y="196.9">10 UF 10%</text>
<text x="312.5" y="192">1</text>
<text x="321.6" y="192">2</text>
<text x="349.2" y="196.9">10 UF 10%</text>
<text x="350.6" y="192">1</text>
<text x="359.7" y="192">2</text>
<text x="176.9" y="203.5">C2R20</text>
<text x="237.8" y="198.6">6.3 V</text>
<text x="239.3" y="200.4">X5R</text>
<text x="239.3" y="202.2">805</text>
<text x="275.9" y="198.6">6.3 V</text>
<text x="277.4" y="202.2">805</text>
<text x="277.4" y="200.4">X5R</text>
<text x="314" y="198.6">6.3 V</text>
<text x="315.5" y="200.4">X5R</text>
<text x="315.5" y="202.2">805</text>
<text x="352.1" y="198.6">6.3 V</text>
<text x="353.6" y="200.4">X5R</text>
<text x="353.6" y="202.2">805</text>
<text x="173.9" y="209.6">22 UF 20%</text>
<text x="175.3" y="204.7">1</text>
<text x="184.4" y="204.7">2</text>
<text x="237.8" y="209.8">C2T40</text>
<text x="275.9" y="209.8">C2R26</text>
<text x="314" y="209.8">C2T17</text>
<text x="352.1" y="209.8">C2T25</text>
<text x="176.9" y="211.3">6.3 V</text>
<text x="178.4" y="213.1">X5R</text>
<text x="178.4" y="214.9">805</text>
<text x="234.9" y="215.9">10 UF 10%</text>
<text x="236.3" y="211.1">1</text>
<text x="245.4" y="211.1">2</text>
<text x="273" y="215.9">10 UF 10%</text>
<text x="274.4" y="211.1">1</text>
<text x="283.5" y="211.1">2</text>
<text x="311.1" y="215.9">10 UF 10%</text>
<text x="312.5" y="211.1">1</text>
<text x="321.6" y="211.1">2</text>
<text x="349.2" y="215.9">10 UF 10%</text>
<text x="350.6" y="211.1">1</text>
<text x="359.7" y="211.1">2</text>
<text x="237.8" y="217.7">6.3 V</text>
<text x="239.3" y="219.5">X5R</text>
<text x="239.3" y="221.2">805</text>
<text x="275.9" y="217.7">6.3 V</text>
<text x="277.4" y="221.2">805</text>
<text x="277.4" y="219.5">X5R</text>
<text x="314" y="217.7">6.3 V</text>
<text x="315.5" y="221.2">805</text>
<text x="315.5" y="219.5">X5R</text>
<text x="352.1" y="217.7">6.3 V</text>
<text x="353.6" y="221.2">805</text>
<text x="353.6" y="219.5">X5R</text>
<text x="314" y="227.6">C2T18</text>
<text x="274.4" y="230.1">1</text>
<text x="275.9" y="228.9">C2R27</text>
<text x="283.5" y="230.1">2</text>
<text x="311.1" y="233.7">10 UF 10%</text>
<text x="312.5" y="228.9">1</text>
<text x="321.6" y="228.9">2</text>
<text x="350.6" y="230.1">1</text>
<text x="352.1" y="228.9">C2T26</text>
<text x="359.7" y="230.1">2</text>
<text x="273" y="234.9">10 UF 10%</text>
<text x="275.9" y="236.7">6.3 V</text>
<text x="277.4" y="238.5">X5R</text>
<text x="314" y="235.5">6.3 V</text>
<text x="315.5" y="237.2">X5R</text>
<text x="315.5" y="239">805</text>
<text x="349.2" y="234.9">10 UF 10%</text>
<text x="352.1" y="236.7">6.3 V</text>
<text x="353.6" y="238.5">X5R</text>
<text x="277.4" y="240.3">805</text>
<text x="353.6" y="240.3">805</text>
</g>
</svg>
